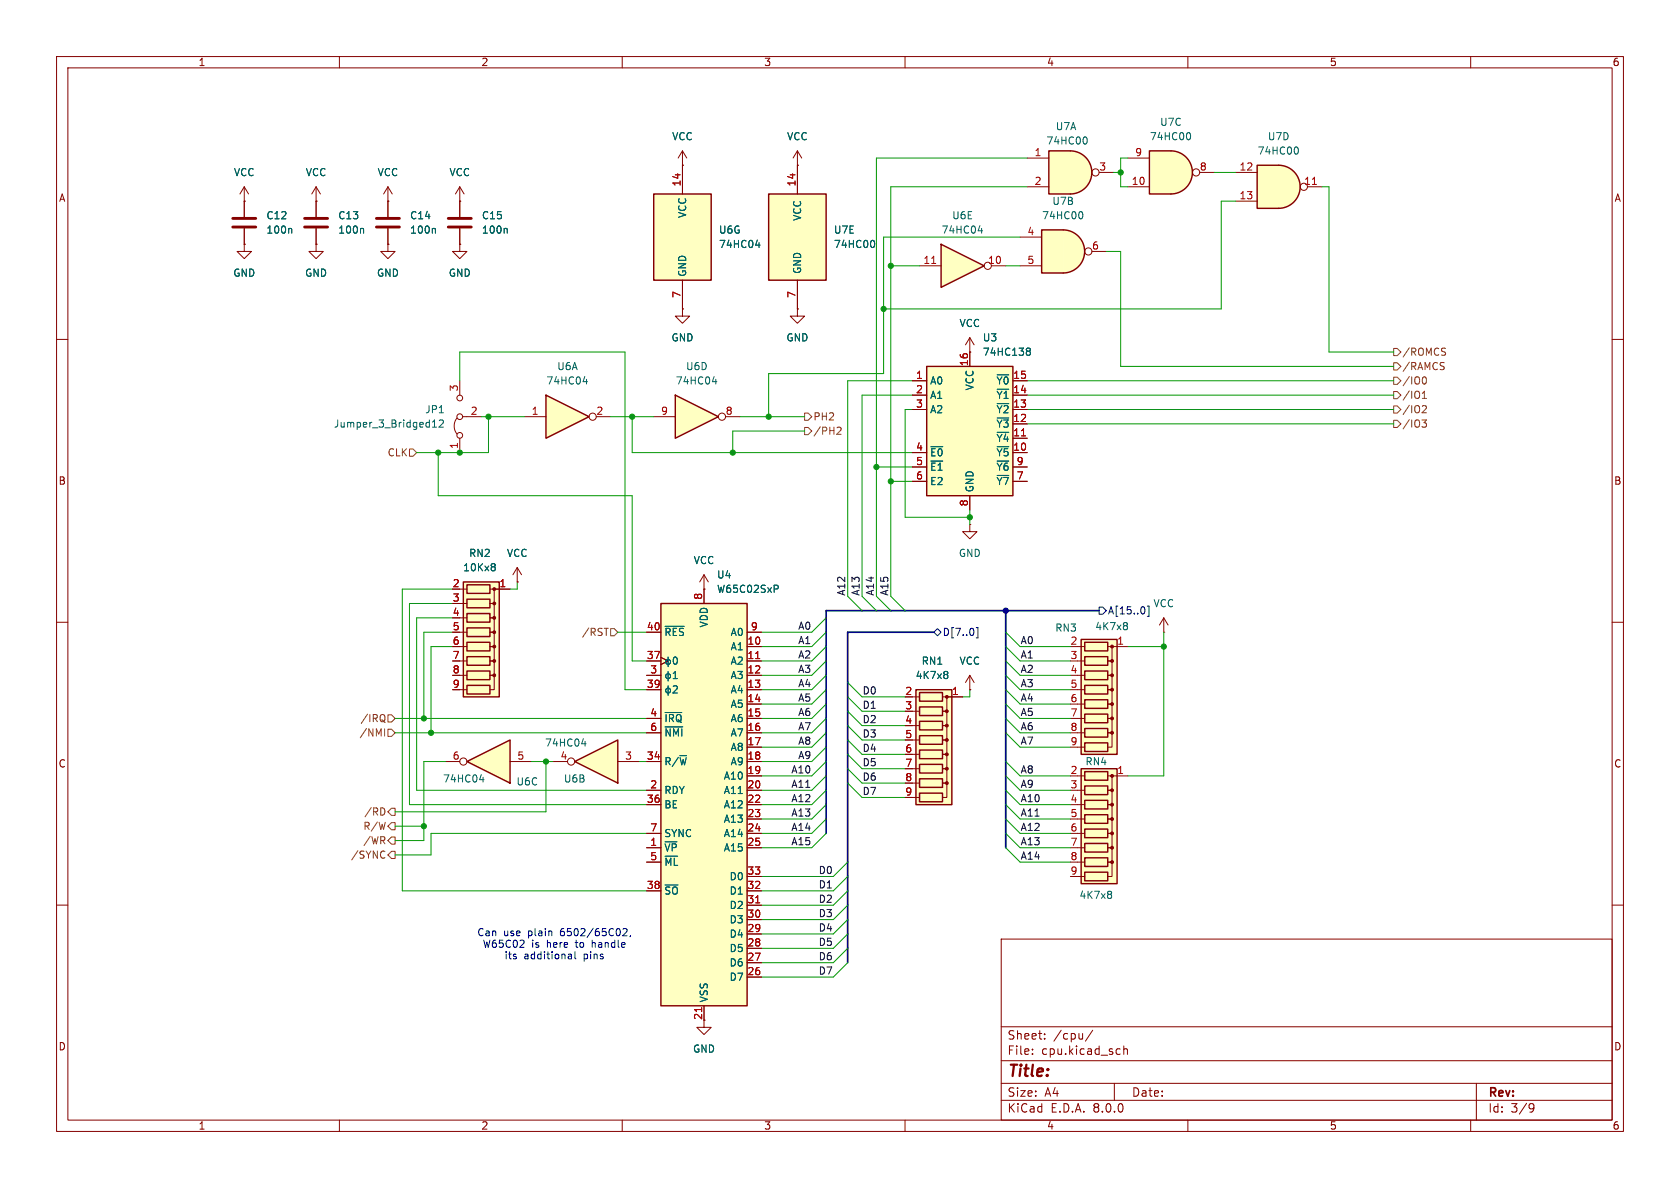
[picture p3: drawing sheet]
<svg xmlns="http://www.w3.org/2000/svg" width="297mm" height="210mm" viewBox="0 0 297 210" stroke-linecap="round" stroke-linejoin="round" font-family="sans-serif">
<g fill="none" stroke="#840000" stroke-width=".18">
<path d="M10 10h277v190h-277zM12 12h273v186h-273zM60 10v2M110 10v2M160 10v2M210 10v2M260 10v2M43.2 35.6h.1M43.2 33l-.8 1.3M43.2 33v2.6M43.2 33l.7 1.3M55.9 35.6v2.8"/>
<path d="M68.6 35.6h.1M68.6 33l-.8 1.3M68.6 33v5.4M68.6 33l.7 1.3M81.3 35.6h.1M81.3 33l-.8 1.3M81.3 33v5.4M81.3 33l.7 1.3M141 29.2h.1M141 26.7l-.8 1.2M141 26.7v2.5M141 26.7l.7 1.2"/>
<path d="M10 60h2M43.2 43.2v1.3h1.2l-1.2 1.2-1.3-1.2h1.3M43.2 43.2h.1M55.9 40.4v2.8M68.6 43.2v1.3h1.2l-1.2 1.2-1.3-1.2h1.3M68.6 43.2h.1M68.6 40.4v2.8M81.3 43.2v1.3h1.2l-1.2 1.2-1.3-1.2h1.3M81.3 43.2h.1M81.3 40.4v2.8M141 54.6v1.3h1.2l-1.2 1.3-1.3-1.3h1.3M141 54.6h.1"/>
<path d="M171.4 59.7l-.7 1.3M171.4 59.7v2.5M171.4 59.7l.8 1.3M285 60h2M171.4 62.2h.1M10 110h2M205.7 111.8h.1M205.7 109.2l-.7 1.3M205.7 109.2v2.6M205.7 109.2l.8 1.3M285 110h2M10 160h2"/>
<path d="M285 160h2M177 166h108v32h-108zM60 198v2M110 198v2M124.5 180.3v1.3h1.2l-1.2 1.3-1.3-1.3h1.3M160 198v2M177 194.5h108M177 191.5h108M177 187.5h108M177 181.5h108M182.5 186.3v.1M182.5 185.5v.1"/>
<path d="M184.7 183.6v.1M184.7 182.8v.1M193.2 182.1l-1.3 2M197 191.5v3M197.9 185.4l.1 .1M198 186.3l-.1 .1M198.7 184.9v1.5M198.7 185.5l.2-.1 .3 .1 .1 .9M210 198v2M260 198v2M261 191.5v6.5M270.6 195.1l.5 .1a.99 .99 0 0 1-.4 1.4h-.2"/>
<path d="M271.2 195.7l-.3 .3h-.3"/>
</g>
<path d="M53.8 38.6h4.1M66.5 38.6h4.1M79.2 38.6h4.1M53.8 40.1h4.1M66.5 40.1h4.1M79.2 40.1h4.1" fill="none" stroke="#840000" stroke-width=".51"/>
<path d="M64.1 40.4l.2 .2v.6M76.8 40.4l.2 .2v.6M89.5 40.4l.2 .2v.6" fill="none" stroke="#006464" stroke-width=".18"/>
<path d="M135.9 34.3h10.1v15.2h-10.1z" fill="#ffffc2"/>
<path d="M135.9 34.3h10.1v15.2h-10.1z" fill="none" stroke="#840000" stroke-width=".25"/>
<path d="M141 29.2v5.1M141 49.5v5.1" fill="none" stroke="#840000" stroke-width=".18"/>
<path d="M154.3 42.5a.79 .79 0 0 1 0 1.3" fill="none" stroke="#006464" stroke-width=".18"/>
<path d="M191.1 135.9h6.4v20.3h-6.4z" fill="#ffffc2"/>
<path d="M191.1 135.9h6.4v20.3h-6.4zM191.8 136.4h4v1.5h-4zM191.8 138.9h4v1.6h-4zM191.8 141.5h4v1.5h-4zM191.8 144h4v1.5h-4zM191.8 146.6h4v1.5h-4zM191.8 149.1h4v1.5h-4zM191.8 151.6h4v1.6h-4zM191.8 154.2h4v1.5h-4z" fill="none" stroke="#840000" stroke-width=".25"/>
<g fill="#840000" stroke="#840000" stroke-width=".18">
<circle cx="196.6" cy="137.2" r=".25"/>
<circle cx="196.6" cy="139.7" r=".25"/>
<circle cx="196.6" cy="142.2" r=".25"/>
<circle cx="196.6" cy="144.8" r=".25"/>
<circle cx="196.6" cy="147.3" r=".25"/>
<circle cx="196.6" cy="149.9" r=".25"/>
<circle cx="196.6" cy="152.4" r=".25"/>
</g>
<path d="M190.5 137.2h1.3M190.5 139.7h1.3M195.8 137.2h.8v2.5h-.8h.8v2.5h-.8h.8v2.6h-.8h.8v2.5h-.8h.8v2.6h-.8h.8v2.5h-.8h.8v2.5h-.8M196.8 137.2h2.6M190.5 142.2h1.3M190.5 144.8h1.3M190.5 147.3h1.3M190.5 149.9h1.3M190.5 152.4h1.3M190.5 154.9h1.3" fill="none" stroke="#840000" stroke-width=".18"/>
<path d="M196.3 157.6l.2 .2-.2 .3 .2 .2v.3l-.2 .2" fill="none" stroke="#006464" stroke-width=".18"/>
<path d="M166.4 43.2l7.6 3.8-7.6 3.8z" fill="#ffffc2"/>
<path d="M166.4 43.2l7.6 3.8-7.6 3.8z" fill="none" stroke="#840000" stroke-width=".25"/>
<g fill="none" stroke="#840000" stroke-width=".18">
<path d="M162.6 47h3.8M175.3 47h2.5"/>
<circle cx="174.6" cy="47" r=".63"/>
</g>
<path d="M164.7 46.6h.7" fill="none" stroke="#a90000" stroke-width=".18"/>
<path d="M172.9 40.8h.8M173.5 40.4v.8" fill="none" stroke="#006464" stroke-width=".18"/>
<path d="M116.8 106.7h15.3v71.1h-15.3z" fill="#ffffc2"/>
<path d="M116.8 106.7h15.3v71.1h-15.3z" fill="none" stroke="#840000" stroke-width=".25"/>
<g fill="none" stroke="#840000" stroke-width=".18">
<path d="M114.3 116.8h2.5M114.3 119.4h2.5M114.3 111.8h2.5M116.8 116.2l1.3 .6-1.3 .7M124.5 104.1v2.6M132.1 114.3h2.5M132.1 116.8h2.5M132.1 119.4h2.5M132.1 111.8h2.5M114.3 121.9h2.5M114.3 127h2.5M114.3 129.5h2.5"/>
<path d="M114.3 134.6h2.5M114.3 139.7h2.5M132.1 121.9h2.5M132.1 124.5h2.5M132.1 127h2.5M132.1 129.5h2.5M132.1 132.1h2.5M132.1 134.6h2.5M132.1 137.2h2.5M132.1 139.7h2.5M114.3 149.9h2.5M114.3 142.2h2.5"/>
<path d="M114.3 147.3h2.5M114.3 157.5h2.5M114.3 152.4h2.5M132.1 149.9h2.5M132.1 142.2h2.5M132.1 144.8h2.5M132.1 147.3h2.5M132.1 157.5h2.5M132.1 154.9h2.5M124.5 177.8v2.5M132.1 172.7h2.5M132.1 170.2h2.5"/>
<path d="M132.1 167.6h2.5M132.1 165.1h2.5M132.1 162.6h2.5M132.1 160h2.5"/>
</g>
<path d="M133.6 116.4h.7M133.6 159.6h.7M124 178.1v.7" fill="none" stroke="#a90000" stroke-width=".18"/>
<g fill="none" stroke="#006464" stroke-width=".18">
<path d="M117.6 110.7h3.3M118.1 116.1v1.7M118.1 118.7v1.7M119 120h.7M119 119.1l.4-.4v1.3M119.2 116.2l.1-.1a.68 .68 0 0 1 .5 .7 .68 .68 0 0 1-.5 .6 .84 .84 0 0 1-.1-1.2zM136.9 103.4h.4l.3 .3-.1 .4h-.6M117.6 126h2.9M117.6 128.5h3.1M118.1 121.2v1.7M119 121.4l.5-.2 .2 .4-.7 .9h.7"/>
<circle cx="118.1" cy="119.5" r=".44"/>
<circle cx="118.1" cy="117" r=".44"/>
<circle cx="118.1" cy="122.1" r=".44"/>
</g>
<path d="M81.9 102.9h6.4v20.3h-6.4z" fill="#ffffc2"/>
<path d="M81.9 102.9h6.4v20.3h-6.4zM82.5 103.4h4.1v1.5h-4.1zM82.5 105.9h4.1v1.5h-4.1zM82.5 108.5h4.1v1.5h-4.1zM82.5 111h4.1v1.5h-4.1zM82.5 113.5h4.1v1.6h-4.1zM82.5 116.1h4.1v1.5h-4.1zM82.5 118.6h4.1v1.5h-4.1zM82.5 121.2h4.1v1.5h-4.1z" fill="none" stroke="#840000" stroke-width=".25"/>
<g fill="#840000" stroke="#840000" stroke-width=".18">
<circle cx="87.4" cy="104.1" r=".25"/>
<circle cx="87.4" cy="106.7" r=".25"/>
<circle cx="87.4" cy="109.2" r=".25"/>
<circle cx="87.4" cy="111.8" r=".25"/>
<circle cx="87.4" cy="114.3" r=".25"/>
<circle cx="87.4" cy="116.8" r=".25"/>
<circle cx="87.4" cy="119.4" r=".25"/>
</g>
<g fill="none" stroke="#840000" stroke-width=".18">
<path d="M81.3 104.1h1.2M81.3 106.7h1.2M81.3 109.2h1.2M81.3 111.8h1.2M81.3 114.3h1.2M81.3 116.8h1.2M81.3 119.4h1.2M86.6 104.1h.8v2.6h-.8h.8v2.5h-.8h.8v2.6h-.8h.8v2.5h-.8h.8v2.5h-.8h.8v2.6h-.8h.8v2.5h-.8M87.6 104.1h2.6M91.4 102.9h.1M91.4 100.3l-.7 1.3M91.4 100.3v2.6"/>
<path d="M91.4 100.3l.8 1.3M81.3 121.9h1.2"/>
</g>
<path d="M87.3 99.6l.3 .3-.3 .3 .3 .2v.3l-.3 .2" fill="none" stroke="#006464" stroke-width=".18"/>
<path d="M226.1 29.2a3.8 3.8 0 0 1 3.7 3.8 3.8 3.8 0 0 1-3.7 3.8z" fill="#ffffc2" stroke="#ffffc2" stroke-width=".18"/>
<path d="M222.2 29.2h3.9v7.6h-3.9z" fill="#ffffc2"/>
<path d="M222.2 29.2h3.9a3.8 3.8 0 0 1 3.7 3.8 3.8 3.8 0 0 1-3.7 3.8h-3.9z" fill="none" stroke="#840000" stroke-width=".25"/>
<g fill="none" stroke="#840000" stroke-width=".18">
<path d="M218.4 30.5h3.8M218.4 35.6h3.8M231.1 33h2.6"/>
<circle cx="230.5" cy="33" r=".63"/>
</g>
<path d="M232 32.6h.7" fill="none" stroke="#a90000" stroke-width=".18"/>
<path d="M229.2 26a.79 .79 0 0 1 0 1.2" fill="none" stroke="#006464" stroke-width=".18"/>
<path d="M207 26.7a3.8 3.8 0 0 1 3.8 3.8 3.8 3.8 0 0 1-3.8 3.8z" fill="#ffffc2" stroke="#ffffc2" stroke-width=".18"/>
<path d="M203.2 26.7h3.8v7.6h-3.8z" fill="#ffffc2"/>
<path d="M203.2 26.7h3.8a3.8 3.8 0 0 1 3.8 3.8 3.8 3.8 0 0 1-3.8 3.8h-3.8z" fill="none" stroke="#840000" stroke-width=".25"/>
<g fill="none" stroke="#840000" stroke-width=".18">
<path d="M199.4 33h3.8M199.4 27.9h3.8M212.1 30.5h2.5"/>
<circle cx="211.5" cy="30.5" r=".63"/>
</g>
<path d="M210.2 23.4a.79 .79 0 0 1 0 1.3" fill="none" stroke="#006464" stroke-width=".18"/>
<path d="M188 40.6a3.8 3.8 0 0 1 3.7 3.9 3.8 3.8 0 0 1-3.7 3.8z" fill="#ffffc2" stroke="#ffffc2" stroke-width=".18"/>
<path d="M184.1 40.6h3.9v7.7h-3.9z" fill="#ffffc2"/>
<path d="M184.1 40.6h3.9a3.8 3.8 0 0 1 3.7 3.9 3.8 3.8 0 0 1-3.7 3.8h-3.9z" fill="none" stroke="#840000" stroke-width=".25"/>
<g fill="none" stroke="#840000" stroke-width=".18">
<path d="M180.3 41.9h3.8M180.3 47h3.8M193 44.5h2.6"/>
<circle cx="192.4" cy="44.4" r=".63"/>
</g>
<path d="M191.1 37.4a.79 .79 0 0 1 0 1.3" fill="none" stroke="#006464" stroke-width=".18"/>
<path d="M82.5 134.6l7.7-3.8v7.6z" fill="#ffffc2"/>
<path d="M82.5 134.6l7.7-3.8v7.6z" fill="none" stroke="#840000" stroke-width=".25"/>
<g fill="none" stroke="#840000" stroke-width=".18">
<path d="M78.7 134.6h2.6M90.2 134.6h3.8"/>
<circle cx="81.9" cy="134.6" r=".63"/>
</g>
<path d="M84.8 137.8h.8M85.4 137.4v.8" fill="none" stroke="#006464" stroke-width=".18"/>
<path d="M101.6 134.6l7.6-3.8v7.6z" fill="#ffffc2"/>
<path d="M101.6 134.6l7.6-3.8v7.6z" fill="none" stroke="#840000" stroke-width=".25"/>
<g fill="none" stroke="#840000" stroke-width=".18">
<path d="M97.8 134.6h2.5M109.2 134.6h3.8"/>
<circle cx="101" cy="134.6" r=".63"/>
</g>
<path d="M102.8 131.5h.8M103.4 131.1v.8" fill="none" stroke="#006464" stroke-width=".18"/>
<path d="M189.2 26.7a3.8 3.8 0 0 1 3.8 3.8 3.8 3.8 0 0 1-3.8 3.8z" fill="#ffffc2" stroke="#ffffc2" stroke-width=".18"/>
<path d="M185.4 26.7h3.8v7.6h-3.8z" fill="#ffffc2"/>
<path d="M185.4 26.7h3.8a3.8 3.8 0 0 1 3.8 3.8 3.8 3.8 0 0 1-3.8 3.8h-3.8z" fill="none" stroke="#840000" stroke-width=".25"/>
<g fill="none" stroke="#840000" stroke-width=".18">
<path d="M43.2 35.6v2.8M181.6 27.9h3.8M181.6 33h3.8M194.3 30.5h2.5M43.2 40.4v2.8"/>
<circle cx="193.7" cy="30.5" r=".63"/>
</g>
<path d="M191.9 24.2a.79 .79 0 0 1 0 1.3M51.4 40.4l.2 .2v.6" fill="none" stroke="#006464" stroke-width=".18"/>
<path d="M41.1 38.6h4.1M41.1 40.1h4.1" fill="none" stroke="#840000" stroke-width=".51"/>
<path d="M163.8 64.8h15.3v22.8h-15.3z" fill="#ffffc2"/>
<path d="M163.8 64.8h15.3v22.8h-15.3z" fill="none" stroke="#840000" stroke-width=".25"/>
<g fill="none" stroke="#840000" stroke-width=".18">
<path d="M161.3 67.3h2.5M161.3 72.4h2.5M161.3 69.9h2.5M171.4 62.2v2.6M179.1 67.3h2.5M179.1 77.5h2.5M179.1 74.9h2.5M179.1 72.4h2.5M179.1 69.9h2.5M161.3 80h2.5M161.3 82.6h2.5M161.3 85.1h2.5"/>
<path d="M171.4 87.6v2.6M179.1 80h2.5M179.1 82.6h2.5M179.1 85.1h2.5"/>
</g>
<path d="M180.6 77.1h.7" fill="none" stroke="#a90000" stroke-width=".18"/>
<path d="M164.6 79h2.1M176.3 66.3h2M181.6 62l.1 .1M181.6 61.6l.3-.1 .2 .2 .1 .1-.3 .3M181.7 62.1h.2M181.7 62.1h-.1M181.9 62.1l.3 .2-.1 .4-.2 .1-.3-.1" fill="none" stroke="#006464" stroke-width=".18"/>
<path d="M191.1 113h6.4v20.4h-6.4z" fill="#ffffc2"/>
<path d="M191.1 113h6.4v20.4h-6.4zM191.8 113.5h4v1.6h-4zM191.8 116.1h4v1.5h-4zM191.8 118.6h4v1.5h-4zM191.8 121.2h4v1.5h-4zM191.8 123.7h4v1.5h-4zM191.8 126.2h4v1.6h-4zM191.8 128.8h4v1.5h-4zM191.8 131.3h4v1.5h-4z" fill="none" stroke="#840000" stroke-width=".25"/>
<g fill="#840000" stroke="#840000" stroke-width=".18">
<circle cx="196.6" cy="114.3" r=".25"/>
<circle cx="196.6" cy="116.8" r=".25"/>
<circle cx="196.6" cy="119.4" r=".25"/>
<circle cx="196.6" cy="121.9" r=".25"/>
<circle cx="196.6" cy="124.5" r=".25"/>
<circle cx="196.6" cy="127" r=".25"/>
<circle cx="196.6" cy="129.5" r=".25"/>
</g>
<g fill="none" stroke="#840000" stroke-width=".18">
<path d="M80.8 73.9a2.26 2.26 0 0 0 0 2.8M81.3 67.3v2.6M81.3 77.5v2.5M81.8 73.7h3.3M190.5 114.3h1.3M190.5 116.8h1.3M190.5 119.4h1.3M195.8 114.3h.8v2.5h-.8h.8v2.6h-.8h.8v2.5h-.8h.8v2.6h-.8h.8v2.5h-.8h.8v2.5h-.8h.8v2.6h-.8M196.8 114.3h2.6M190.5 121.9h1.3M190.5 124.5h1.3M190.5 127h1.3"/>
<path d="M190.5 129.5h1.3M190.5 132.1h1.3"/>
<circle cx="81.3" cy="73.7" r=".51"/>
<circle cx="81.3" cy="77" r=".51"/>
<circle cx="81.3" cy="70.4" r=".51"/>
</g>
<path d="M76.5 75.5h.7M76.5 74.6l.3-.4v1.3M77.7 74.4l.4-.2 .3 .4-.8 .9h.8M199.1 110.1l.2 .2-.2 .3 .2 .2v.3l-.2 .2" fill="none" stroke="#006464" stroke-width=".18"/>
<path d="M115.6 34.3h10.1v15.2h-10.1z" fill="#ffffc2"/>
<path d="M115.6 34.3h10.1v15.2h-10.1z" fill="none" stroke="#840000" stroke-width=".25"/>
<path d="M120.6 29.2v5.1M120.6 54.6v1.3h1.3l-1.3 1.3-1.2-1.3h1.2M120.6 54.6h.1M120.6 49.5v5.1M171.4 119.4l-.7 1.3M171.4 119.4v2.5M171.4 119.4l.8 1.3M171.4 121.9h.1" fill="none" stroke="#840000" stroke-width=".18"/>
<path d="M133.6 43.3h.8M134.2 42.9v.9" fill="none" stroke="#006464" stroke-width=".18"/>
<path d="M161.9 121.9h6.4v20.3h-6.4z" fill="#ffffc2"/>
<path d="M161.9 121.9h6.4v20.3h-6.4zM162.6 122.4h4v1.6h-4zM162.6 125h4v1.5h-4zM162.6 127.5h4v1.5h-4zM162.6 130h4v1.6h-4zM162.6 132.6h4v1.5h-4zM162.6 135.1h4v1.6h-4zM162.6 137.7h4v1.5h-4zM162.6 140.2h4v1.5h-4z" fill="none" stroke="#840000" stroke-width=".25"/>
<g fill="#840000" stroke="#840000" stroke-width=".18">
<circle cx="167.4" cy="123.2" r=".25"/>
<circle cx="167.4" cy="125.7" r=".25"/>
<circle cx="167.4" cy="128.3" r=".25"/>
<circle cx="167.4" cy="130.8" r=".25"/>
<circle cx="167.4" cy="133.3" r=".25"/>
<circle cx="167.4" cy="135.9" r=".25"/>
<circle cx="167.4" cy="138.4" r=".25"/>
</g>
<g fill="none" stroke="#840000" stroke-width=".18">
<path d="M120.6 29.2h.1M120.6 26.7l-.7 1.2M120.6 26.7v2.5M120.6 26.7l.8 1.2M161.3 123.2h1.3M161.3 125.7h1.3M161.3 128.3h1.3M161.3 130.8h1.3M161.3 133.4h1.3M161.3 135.9h1.3M161.3 138.4h1.3M166.6 123.2h.8v2.5h-.8h.8v2.6h-.8h.8v2.5h-.8h.8v2.6h-.8h.8v2.5h-.8h.8v2.5h-.8h.8v2.6h-.8"/>
<path d="M167.6 123.2h2.6M161.3 141h1.3"/>
</g>
<path d="M167.3 118.7l.3 .2-.3 .3 .3 .3v.2l-.3 .3" fill="none" stroke="#006464" stroke-width=".18"/>
<path d="M119.4 69.9l7.6 3.8-7.6 3.8z" fill="#ffffc2"/>
<path d="M119.4 69.9l7.6 3.8-7.6 3.8z" fill="none" stroke="#840000" stroke-width=".25"/>
<g fill="none" stroke="#840000" stroke-width=".18">
<path d="M55.9 43.2v1.3h1.2l-1.2 1.2-1.3-1.2h1.3M55.9 43.2h.1M115.6 73.7h3.8M128.3 73.7h2.5M171.4 92.7v1.3h1.3l-1.3 1.3-1.2-1.3h1.2M171.4 92.7h.1M124.5 104.1h.1M124.5 101.6l-.8 1.3M124.5 101.6v2.5M124.5 101.6l.7 1.3"/>
<circle cx="127.6" cy="73.7" r=".63"/>
</g>
<path d="M125.9 67.5h.8M126.5 67v.9" fill="none" stroke="#006464" stroke-width=".18"/>
<path d="M96.5 69.9l7.6 3.8-7.6 3.8z" fill="#ffffc2"/>
<path d="M96.5 69.9l7.6 3.8-7.6 3.8z" fill="none" stroke="#840000" stroke-width=".25"/>
<g fill="none" stroke="#840000" stroke-width=".18">
<path d="M43.2 35.6h.1M43.2 35.6v2.8M55.9 35.6h.1M55.9 33l-.8 1.3M55.9 33v5.4M55.9 33l.7 1.3M68.6 35.6h.1M68.6 35.6v2.8M81.3 35.6h.1M81.3 35.6v2.8M120.6 29.2h.1M120.6 29.2v5.1"/>
<path d="M141 29.2h.1M141 29.2v5.1M43.2 43.2h.1M43.2 40.4v2.8M55.9 43.2h.1M55.9 40.4v2.8M68.6 43.2h.1M68.6 40.4v2.8M81.3 43.2h.1M81.3 40.4v2.8M120.6 54.6h.1M120.6 49.5v5.1"/>
<path d="M141 54.6h.1M141 49.5v5.1M92.7 73.7h3.8M105.4 73.7h2.5M161.3 67.3h2.5M161.3 72.4h2.5M161.3 69.9h2.5M171.4 62.2h.1M171.4 62.2v2.6M179.1 67.3h2.5M179.1 77.5h2.5M179.1 74.9h2.5"/>
<path d="M179.1 72.4h2.5M179.1 69.9h2.5M161.3 80h2.5M161.3 82.6h2.5M161.3 85.1h2.5M171.4 87.6v2.6M179.1 80h2.5M179.1 82.6h2.5M179.1 85.1h2.5M87.6 104.1h2.6M91.4 102.9h.1M114.3 116.8h2.5"/>
<path d="M114.3 119.4h2.5M114.3 111.8h2.5M116.8 116.2l1.3 .6-1.3 .7M124.5 104.1h.1M124.5 104.1v2.6M132.1 114.3h2.5M132.1 116.8h2.5M132.1 119.4h2.5M132.1 111.8h2.5M114.3 121.9h2.5M114.3 127h2.5M114.3 129.5h2.5"/>
<path d="M114.3 134.6h2.5M114.3 139.7h2.5M132.1 121.9h2.5M132.1 124.5h2.5M132.1 127h2.5M132.1 129.5h2.5M132.1 132.1h2.5M132.1 134.6h2.5M132.1 137.2h2.5M132.1 139.7h2.5M167.6 123.2h2.6M171.4 121.9h.1"/>
<path d="M114.3 149.9h2.5M114.3 142.2h2.5M114.3 147.3h2.5M114.3 157.5h2.5M114.3 152.4h2.5M132.1 149.9h2.5M132.1 142.2h2.5M132.1 144.8h2.5M132.1 147.3h2.5M132.1 157.5h2.5M132.1 154.9h2.5M124.5 177.8v2.5"/>
<path d="M132.1 172.7h2.5M132.1 170.2h2.5M132.1 167.6h2.5M132.1 165.1h2.5M132.1 162.6h2.5M132.1 160h2.5"/>
<circle cx="104.8" cy="73.7" r=".63"/>
</g>
<g fill="none" stroke="#006464" stroke-width=".18">
<path d="M51.4 40.4l.2 .2v.6M64.1 40.4l.2 .2v.6M76.8 40.4l.2 .2v.6M89.5 40.4l.2 .2v.6M133.6 43.3h.8M134.2 42.9v.9M154.3 42.5a.79 .79 0 0 1 0 1.3M103.1 67.5h.8M103.7 67v.9M164.6 79h2.1M176.3 66.3h2M181.6 62l.1 .1"/>
<path d="M181.6 61.6l.3-.1 .2 .2 .1 .1-.3 .3M181.7 62.1h.2M181.7 62.1h-.1M181.9 62.1l.3 .2-.1 .4-.2 .1-.3-.1M87.3 99.6l.3 .3-.3 .3 .3 .2v.3l-.3 .2M117.6 110.7h3.3M118.1 116.1v1.7M118.1 118.7v1.7M119 120h.7M119 119.1l.4-.4v1.3M119.2 116.2l.1-.1a.68 .68 0 0 1 .5 .7 .68 .68 0 0 1-.5 .6 .84 .84 0 0 1-.1-1.2zM136.9 103.4h.4l.3 .3-.1 .4h-.6"/>
<path d="M167.3 118.7l.3 .2-.3 .3 .3 .3v.2l-.3 .3M117.6 126h2.9M117.6 128.5h3.1M118.1 121.2v1.7M119 121.4l.5-.2 .2 .4-.7 .9h.7"/>
<circle cx="118.1" cy="119.5" r=".44"/>
<circle cx="118.1" cy="117" r=".44"/>
<circle cx="118.1" cy="122.1" r=".44"/>
</g>
<path d="M165.7 111.1l.7 .7-.7 .6-.6-.6zM172.6 110.9h.3v1.9h-.3M194.3 107.3h.6l.7 .7-.7 .6h-.6zM202.3 107.5v.8M202.8 107.1h.3v1.9h-.3" fill="none" stroke="#000084" stroke-width=".18"/>
<g fill="none" stroke="#725600" stroke-width=".18">
<path d="M72.4 79.4h.6l.7 .6-.7 .6h-.6zM142.2 73h.7l.6 .7-.6 .6h-.7zM142.2 75.6h.7l.6 .6-.6 .6h-.7zM148.2 75.5l.4 .1 .1 .3-.8 .9h.8M246.4 69.2h.6l.6 .7-.6 .6h-.6zM246.4 61.6h.6l.6 .6-.6 .7h-.6zM246.4 64.1h.6l.6 .7-.6 .6h-.6zM246.4 74.3h.6l.6 .6-.6 .7h-.6zM246.4 66.7h.6l.6 .6-.6 .6h-.6zM246.4 71.8h.6l.6 .6-.6 .6h-.6zM251.4 74.2h.8l-.4 .5 .3 .1 .1 .5-.3 .2h-.3M251.4 70.4h.8"/>
<path d="M251.4 69.5l.4-.3v1.2M251.6 66.7l.2-.1a.68 .68 0 0 1 .4 .7 .68 .68 0 0 1-.4 .6l-.2-.1M251.6 71.7l.5 .1 .1 .3-.8 .9h.8M255.1 64.1h.2M255.2 64.8l.1 .2-.1 .3M255.4 61.5l.2 .1M255.4 62.3l.2 .1-.2 .3M106.8 111.1h.7M107.9 111.1h.7l.6 .7-.6 .6h-.7zM67.7 127.3l.4 .4M67.7 126.3l.2 .1a.81 .81 0 0 1-.2 1.2M68 128.8v1.3"/>
<path d="M68.6 128.9h.6l.6 .6-.6 .7h-.6zM68.6 126.4h.6l.6 .6-.6 .6h-.6zM67.8 142.9l.2 .5-.2 .6M67.8 150.4l.2 .2M68 151.6l-.2 .1M68.6 143.5l.6-.6h.6v1.2h-.6zM68.6 148.6l.6-.6h.6v1.2h-.6zM69.2 150.5h.6v1.3h-.6l-.6-.7zM69.2 145.4h.6v1.3h-.6l-.6-.6z"/>
</g>
<path d="M91.9 167.5h.8M92.6 166.3v.4M100.6 168.7h.3l.1 .1v.7M101 169.4l-.4 .1M101 169h-.4M101.6 168.2v1.1l.2 .2M110.1 164.3l.5-.2 .3 .4-.8 .9h.8M111.5 165.4l-.2 .2" fill="none" stroke="#0000c2" stroke-width=".18"/>
<path d="M165.1 111.8h-15.2v58.4M177.8 108v41.9M194.3 108h-48.3v39.3" fill="none" stroke="#000084" stroke-width=".3"/>
<g fill="none" stroke="#009600" stroke-width=".18">
<path d="M181.6 33h-24.1v72.4l2.5 2.6M181.6 27.9h-26.7v77.5l2.6 2.6M196.8 30.5h1.3M199.4 27.9h-1.3v5.1h1.3M214.6 30.5h3.8M218.4 35.6h-2.5v19h-59.7M233.7 33h1.2v29.2h11.5M157.5 47h5.1M177.8 47h2.5M180.3 41.9h-24.1v24.1h-20.3v7.7M195.6 44.5h2.5v20.3h48.3M81.3 67.3v-5.1h29.2v59.7h3.8"/>
<path d="M85.1 73.7h7.6M86.4 73.7v6.3h-12.7M107.9 73.7h7.7M111.8 73.7v6.3h49.5M130.8 73.7h11.4M142.2 76.2h-12.7v3.8M161.3 72.4h-1.3v19h11.4M161.3 67.3h-11.4v38.1l2.5 2.6M161.3 69.9h-8.9v35.5l2.5 2.6M181.6 72.4h64.8M181.6 74.9h64.8M181.6 67.3h64.8"/>
<path d="M181.6 69.9h64.8M77.5 80v7.6h34.3v29.2h2.5M154.9 82.6h6.4M157.5 85.1h3.8M171.4 90.2v2.5M80 114.3h-3.8v15.2M80 109.2h-6.3v30.5h40.6M80 106.7h-7.6v35.5h41.9M80 104.1h-8.9v53.4h43.2M80 111.8h-5.1v15.2M91.4 102.9v1.2h-1.2M109.2 111.8h5.1"/>
<path d="M146 114.3l-2.5 2.5h-8.9M146 111.8l-2.5 2.5h-8.9M146 119.4l-2.5 2.5h-8.9M146 116.8l-2.5 2.6h-8.9M146 109.2l-2.5 2.6h-8.9M177.8 114.3l2.5 2.5h8.9M177.8 111.8l2.5 2.5h8.9M177.8 119.4l2.5 2.5h8.9M177.8 116.8l2.5 2.6h8.9M199.4 114.3h6.3M205.7 111.8v25.4h-6.3M69.8 129.5h44.5"/>
<path d="M69.8 127h44.5M78.7 134.6h-3.8v14h-5.1M94 134.6h3.8M96.5 134.6v8.9h-26.7M113 134.6h1.3M146 127l-2.5 2.5h-8.9M146 124.5l-2.5 2.5h-8.9M146 121.9l-2.5 2.6h-8.9M146 137.2l-2.5 2.5h-8.9M146 139.7l-2.5 2.5h-8.9M146 134.6l-2.5 2.6h-8.9M146 129.5l-2.5 2.6h-8.9"/>
<path d="M146 132.1l-2.5 2.5h-8.9M149.9 120.7l2.5 2.5h7.6M149.9 133.4l2.5 2.5h7.6M149.9 138.4l2.5 2.6h7.6M149.9 130.8l2.5 2.6h7.6M149.9 135.9l2.5 2.5h7.6M149.9 125.7l2.5 2.6h7.6M149.9 123.2l2.5 2.5h7.6M149.9 128.3l2.5 2.5h7.6M171.4 121.9v1.3h-1.2M177.8 127l2.5 2.5h8.9M177.8 124.5l2.5 2.5h8.9"/>
<path d="M177.8 121.9l2.5 2.6h8.9M177.8 137.2l2.5 2.5h8.9M177.8 139.7l2.5 2.5h8.9M177.8 134.6l2.5 2.6h8.9M177.8 129.5l2.5 2.6h8.9M69.8 146.1h5.1M114.3 147.3h-38.1v3.8h-6.4M146 147.3l-2.5 2.6h-8.9M146 142.2l-2.5 2.6h-8.9M146 144.8l-2.5 2.5h-8.9M149.9 152.4l-2.6 2.5h-12.7M149.9 157.5l-2.6 2.5h-12.7"/>
<path d="M149.9 154.9l-2.6 2.6h-12.7M177.8 147.3l2.5 2.6h8.9M177.8 149.9l2.5 2.5h8.9M177.8 142.2l2.5 2.6h8.9M177.8 144.8l2.5 2.5h8.9M149.9 170.2l-2.6 2.5h-12.7M149.9 165.1l-2.6 2.5h-12.7M149.9 167.6l-2.6 2.6h-12.7M149.9 162.6l-2.6 2.5h-12.7M149.9 160l-2.6 2.6h-12.7"/>
</g>
<path d="M180.6 77.1h.7M133.6 116.4h.7M133.6 159.6h.7M124 178.1v.7" fill="none" stroke="#a90000" stroke-width=".18"/>
<g fill="#009600" stroke="#009600" stroke-width=".18">
<circle cx="111.8" cy="73.7" r=".46"/>
<circle cx="86.4" cy="73.7" r=".46"/>
<circle cx="81.3" cy="80" r=".46"/>
<circle cx="77.5" cy="80" r=".46"/>
<circle cx="74.9" cy="127" r=".46"/>
<circle cx="76.2" cy="129.5" r=".46"/>
<circle cx="96.5" cy="134.6" r=".46"/>
<circle cx="74.9" cy="146.1" r=".46"/>
<circle cx="129.5" cy="80" r=".46"/>
<circle cx="135.9" cy="73.7" r=".46"/>
<circle cx="156.2" cy="54.6" r=".46"/>
<circle cx="171.4" cy="91.4" r=".46"/>
<circle cx="154.9" cy="82.6" r=".46"/>
<circle cx="157.5" cy="85.1" r=".46"/>
<circle cx="205.7" cy="114.3" r=".46"/>
<circle cx="157.5" cy="47" r=".46"/>
<circle cx="198.1" cy="30.5" r=".46"/>
</g>
<circle cx="177.8" cy="108" r=".46" fill="#000084" stroke="#000084" stroke-width=".18"/>
<text font-size="2.8" fill="#840000" x="178" y="190.9">Title:</text>
<g font-size="2.1" fill="#840000">
<text x="178" y="184">Sheet:</text>
<text x="186.2" y="184">/cpu/</text>
<text x="178" y="186.7">File:</text>
<text x="184.1" y="186.7">cpu.kicad_sch</text>
<text x="178" y="196.9">KiCad</text>
<text x="178" y="194.1">Size:</text>
<text x="184.7" y="194.1">A4</text>
<text x="185.7" y="196.9">E.D.A.</text>
<text x="193.3" y="196.9">8.0.0</text>
<text x="200" y="194.1">Date:</text>
<text x="263" y="194.3">Rev:</text>
<text x="263" y="196.9">Id:</text>
<text x="267.1" y="196.9">3/9</text>
</g>
<g font-size="1.8" fill="#840000">
<text x="35" y="11.9">1</text>
<text x="85" y="11.9">2</text>
<text x="135" y="11.9">3</text>
<text x="185" y="11.9">4</text>
<text x="235" y="11.9">5</text>
<text x="285" y="11.9">6</text>
<text x="10.3" y="35.9">A</text>
<text x="285.3" y="35.9">A</text>
<text x="10.3" y="85.9">B</text>
<text x="285.3" y="85.9">B</text>
<text x="10.3" y="135.9">C</text>
<text x="285.3" y="135.9">C</text>
<text x="10.3" y="185.9">D</text>
<text x="124.2" y="180.4" transform="rotate(-90 124.2 180.4)">21</text>
<text x="285.3" y="185.9">D</text>
<text x="35" y="199.9">1</text>
<text x="85" y="199.9">2</text>
<text x="135" y="199.9">3</text>
<text x="185" y="199.9">4</text>
<text x="235" y="199.9">5</text>
<text x="285" y="199.9">6</text>
</g>
<g font-size="1.8" fill="#006464">
<text x="186.6" y="23.2">U7A</text>
<text x="205" y="22.5">U7C</text>
<text x="118.7" y="25">VCC</text>
<text x="139.1" y="25">VCC</text>
<text x="184.9" y="25.8">74HC00</text>
<text x="203.2" y="25">74HC00</text>
<text x="222.2" y="27.5">74HC00</text>
<text x="224" y="25">U7D</text>
<text x="41.3" y="31.3">VCC</text>
<text x="54" y="31.3">VCC</text>
<text x="66.7" y="31.3">VCC</text>
<text x="79.4" y="31.3">VCC</text>
<text x="47" y="41.5">100n</text>
<text x="47" y="39">C12</text>
<text x="59.7" y="41.5">100n</text>
<text x="59.7" y="39">C13</text>
<text x="72.4" y="41.5">100n</text>
<text x="72.4" y="39">C14</text>
<text x="85.1" y="41.5">100n</text>
<text x="85.1" y="39">C15</text>
<text x="121.5" y="38.6" transform="rotate(-90 121.5 38.6)">VCC</text>
<text x="127" y="41.5">U6G</text>
<text x="141.8" y="39.1" transform="rotate(-90 141.8 39.1)">VCC</text>
<text x="147.3" y="41.5">U7E</text>
<text x="166.4" y="41.5">74HC04</text>
<text x="168.2" y="39">U6E</text>
<text x="184.1" y="39">74HC00</text>
<text x="185.9" y="36.4">U7B</text>
<text x="127" y="44">74HC04</text>
<text x="147.3" y="44">74HC00</text>
<text x="41.1" y="49.1">GND</text>
<text x="53.8" y="49.1">GND</text>
<text x="66.5" y="49.1">GND</text>
<text x="79.2" y="49.1">GND</text>
<text x="121.5" y="49" transform="rotate(-90 121.5 49)">GND</text>
<text x="141.8" y="48.5" transform="rotate(-90 141.8 48.5)">GND</text>
<text x="169.5" y="58">VCC</text>
<text x="98.4" y="65.6">U6A</text>
<text x="118.6" y="60.6">GND</text>
<text x="121.2" y="65.6">U6D</text>
<text x="138.9" y="60.6">GND</text>
<text x="173.7" y="60.6">U3</text>
<text x="173.7" y="63.1">74HC138</text>
<text x="96.5" y="68.2">74HC04</text>
<text x="119.4" y="68.2">74HC04</text>
<text x="164.3" y="68.2">A0</text>
<text x="164.3" y="70.7">A1</text>
<text x="172.3" y="69.1" transform="rotate(-90 172.3 69.1)">VCC</text>
<text x="176.1" y="70.7">~{Y1}</text>
<text x="176.1" y="68.2">~{Y0}</text>
<text x="58.9" y="75.8">Jumper_3_Bridged12</text>
<text x="75.1" y="73.3">JP1</text>
<text x="164.3" y="73.3">A2</text>
<text x="176.1" y="75.8">~{Y3}</text>
<text x="176.1" y="73.3">~{Y2}</text>
<text x="164.3" y="80.9">~{E0}</text>
<text x="164.3" y="83.4">~{E1}</text>
<text x="176.1" y="80.9">~{Y5}</text>
<text x="176.1" y="78.3">~{Y4}</text>
<text x="176.1" y="83.4">~{Y6}</text>
<text x="164.3" y="86">E2</text>
<text x="172.3" y="87.1" transform="rotate(-90 172.3 87.1)">GND</text>
<text x="176.1" y="86">~{Y7}</text>
<text x="81.8" y="101.2">10Kx8</text>
<text x="82.8" y="98.7">RN2</text>
<text x="89.5" y="98.7">VCC</text>
<text x="122.5" y="99.9">VCC</text>
<text x="169.4" y="98.7">GND</text>
<text x="126.7" y="102.5">U4</text>
<text x="126.7" y="105">W65C02SxP</text>
<text x="203.8" y="107.5">VCC</text>
<text x="117.3" y="112.6">~{RES}</text>
<text x="125.3" y="111" transform="rotate(-90 125.3 111)">VDD</text>
<text x="129.1" y="112.6">A0</text>
<text x="186.5" y="111.9">RN3</text>
<text x="193.5" y="111.6">4K7x8</text>
<text x="129.1" y="115.2">A1</text>
<text x="129.1" y="117.7">A2</text>
<text x="162.8" y="117.7">RN1</text>
<text x="169.5" y="117.7">VCC</text>
<text x="129.1" y="120.2">A3</text>
<text x="129.1" y="122.8">A4</text>
<text x="129.1" y="125.3">A5</text>
<text x="161.8" y="120.2">4K7x8</text>
<text x="117.3" y="127.9">~{IRQ}</text>
<text x="117.3" y="130.4">~{NMI}</text>
<text x="129.1" y="127.9">A6</text>
<text x="129.1" y="130.4">A7</text>
<text x="96.3" y="132.2">74HC04</text>
<text x="117.3" y="135.5">R/~{W}</text>
<text x="129.1" y="132.9">A8</text>
<text x="129.1" y="135.5">A9</text>
<text x="191.8" y="135.5">RN4</text>
<text x="78.2" y="138.5">74HC04</text>
<text x="91.2" y="139">U6C</text>
<text x="99.6" y="138.5">U6B</text>
<text x="117.3" y="140.6">RDY</text>
<text x="117.3" y="143.1">BE</text>
<text x="127.9" y="138">A10</text>
<text x="127.9" y="140.6">A11</text>
<text x="127.9" y="143.1">A12</text>
<text x="117.3" y="148.2">SYNC</text>
<text x="127.9" y="145.6">A13</text>
<text x="127.9" y="148.2">A14</text>
<text x="117.3" y="150.7">~{VP}</text>
<text x="117.3" y="153.3">~{ML}</text>
<text x="127.9" y="150.7">A15</text>
<text x="128.9" y="155.8">D0</text>
<text x="117.3" y="158.3">~{SO}</text>
<text x="128.9" y="160.9">D2</text>
<text x="128.9" y="158.3">D1</text>
<text x="190.7" y="159.1">4K7x8</text>
<text x="128.9" y="166">D4</text>
<text x="128.9" y="163.4">D3</text>
<text x="128.9" y="173.6">D7</text>
<text x="128.9" y="171">D6</text>
<text x="128.9" y="168.5">D5</text>
<text x="125.3" y="177.3" transform="rotate(-90 125.3 177.3)">VSS</text>
<text x="122.4" y="186.3">GND</text>
</g>
<g font-size="1.8" fill="#a90000">
<text x="182.8" y="27.7">1</text>
<text x="200.6" y="27.7">9</text>
<text x="120.4" y="33.1" transform="rotate(-90 120.4 33.1)">14</text>
<text x="140.7" y="33.1" transform="rotate(-90 140.7 33.1)">14</text>
<text x="182.8" y="32.8">2</text>
<text x="194.2" y="30.2">3</text>
<text x="200" y="32.8">10</text>
<text x="212" y="30.2">8</text>
<text x="219" y="30.2">12</text>
<text x="219" y="35.3">13</text>
<text x="230.5" y="32.8">11</text>
<text x="181.5" y="41.7">4</text>
<text x="163.2" y="46.7">11</text>
<text x="174.6" y="46.7">10</text>
<text x="181.5" y="46.7">5</text>
<text x="193" y="44.2">6</text>
<text x="120.4" y="52.8" transform="rotate(-90 120.4 52.8)">7</text>
<text x="140.7" y="52.8" transform="rotate(-90 140.7 52.8)">7</text>
<text x="171.2" y="64.8" transform="rotate(-90 171.2 64.8)">16</text>
<text x="81" y="69.3" transform="rotate(-90 81 69.3)">3</text>
<text x="161.9" y="67.1">1</text>
<text x="161.9" y="69.6">2</text>
<text x="179" y="69.6">14</text>
<text x="179" y="67.1">15</text>
<text x="83.1" y="73.4">2</text>
<text x="93.9" y="73.4">1</text>
<text x="105.3" y="73.4">2</text>
<text x="116.8" y="73.4">9</text>
<text x="128.2" y="73.4">8</text>
<text x="161.9" y="72.1">3</text>
<text x="179" y="77.2">11</text>
<text x="179" y="74.7">12</text>
<text x="179" y="72.1">13</text>
<text x="81" y="79.4" transform="rotate(-90 81 79.4)">1</text>
<text x="161.9" y="79.8">4</text>
<text x="161.9" y="82.3">5</text>
<text x="179" y="79.8">10</text>
<text x="179.6" y="82.3">9</text>
<text x="161.9" y="84.8">6</text>
<text x="171.2" y="89.6" transform="rotate(-90 171.2 89.6)">8</text>
<text x="179.6" y="84.8">7</text>
<text x="79.9" y="103.9">2</text>
<text x="79.9" y="106.4">3</text>
<text x="88.2" y="103.9">1</text>
<text x="124.2" y="106.1" transform="rotate(-90 124.2 106.1)">8</text>
<text x="79.9" y="109">4</text>
<text x="79.9" y="111.5">5</text>
<text x="114.3" y="111.5">40</text>
<text x="132.6" y="111.5">9</text>
<text x="79.9" y="114">6</text>
<text x="79.9" y="116.6">7</text>
<text x="79.9" y="119.1">8</text>
<text x="114.3" y="116.6">37</text>
<text x="114.9" y="119.1">3</text>
<text x="132" y="114">10</text>
<text x="132" y="116.6">11</text>
<text x="132" y="119.1">12</text>
<text x="189.2" y="114">2</text>
<text x="189.2" y="116.6">3</text>
<text x="189.2" y="119.1">4</text>
<text x="197.4" y="114">1</text>
<text x="79.9" y="121.7">9</text>
<text x="114.3" y="121.7">39</text>
<text x="132" y="121.7">13</text>
<text x="132" y="124.2">14</text>
<text x="159.9" y="122.9">2</text>
<text x="159.9" y="125.5">3</text>
<text x="168.2" y="122.9">1</text>
<text x="189.2" y="121.7">5</text>
<text x="189.2" y="124.2">6</text>
<text x="114.9" y="126.7">4</text>
<text x="114.9" y="129.3">6</text>
<text x="132" y="126.7">15</text>
<text x="132" y="129.3">16</text>
<text x="132" y="131.8">17</text>
<text x="159.9" y="128">4</text>
<text x="159.9" y="130.6">5</text>
<text x="189.2" y="126.7">7</text>
<text x="189.2" y="129.3">8</text>
<text x="189.2" y="131.8">9</text>
<text x="79.9" y="134.4">6</text>
<text x="91.4" y="134.4">5</text>
<text x="99" y="134.4">4</text>
<text x="110.4" y="134.4">3</text>
<text x="114.3" y="134.4">34</text>
<text x="132" y="134.4">18</text>
<text x="132" y="136.9">19</text>
<text x="159.9" y="133.1">6</text>
<text x="159.9" y="135.6">7</text>
<text x="189.2" y="136.9">2</text>
<text x="197.4" y="136.9">1</text>
<text x="114.3" y="142">36</text>
<text x="114.9" y="139.4">2</text>
<text x="132" y="139.4">20</text>
<text x="132" y="142">22</text>
<text x="159.9" y="138.2">8</text>
<text x="159.9" y="140.7">9</text>
<text x="189.2" y="139.4">3</text>
<text x="189.2" y="142">4</text>
<text x="114.9" y="149.6">1</text>
<text x="114.9" y="147.1">7</text>
<text x="132" y="144.5">23</text>
<text x="132" y="147.1">24</text>
<text x="132" y="149.6">25</text>
<text x="189.2" y="144.5">5</text>
<text x="189.2" y="147.1">6</text>
<text x="189.2" y="149.6">7</text>
<text x="114.9" y="152.1">5</text>
<text x="132" y="154.7">33</text>
<text x="189.2" y="152.1">8</text>
<text x="189.2" y="154.7">9</text>
<text x="114.3" y="157.2">38</text>
<text x="132" y="159.8">31</text>
<text x="132" y="157.2">32</text>
<text x="132" y="167.4">28</text>
<text x="132" y="164.8">29</text>
<text x="132" y="162.3">30</text>
<text x="132" y="172.5">26</text>
<text x="132" y="169.9">27</text>
</g>
<g font-size="1.8" fill="#725600">
<text x="247.8" y="63.1">/ROMCS</text>
<text x="247.8" y="65.6">/RAMCS</text>
<text x="247.8" y="70.7">/IO1</text>
<text x="247.8" y="68.2">/IO0</text>
<text x="143.7" y="74.5">PH2</text>
<text x="143.7" y="77.1">/PH2</text>
<text x="247.8" y="75.8">/IO3</text>
<text x="247.8" y="73.3">/IO2</text>
<text x="68.4" y="80.9">CLK</text>
<text x="102.8" y="112.6">/RST</text>
<text x="63.5" y="130.4">/NMI</text>
<text x="63.7" y="127.9">/IRQ</text>
<text x="64.1" y="149.5">/WR</text>
<text x="64.1" y="146.9">R/W</text>
<text x="64.3" y="144.4">/RD</text>
<text x="62" y="152">/SYNC</text>
</g>
<g font-size="1.8" fill="#0f0f0f">
<text x="149.5" y="105.4" transform="rotate(-90 149.5 105.4)">A12</text>
<text x="152.1" y="105.4" transform="rotate(-90 152.1 105.4)">A13</text>
<text x="154.6" y="105.4" transform="rotate(-90 154.6 105.4)">A14</text>
<text x="157.1" y="105.4" transform="rotate(-90 157.1 105.4)">A15</text>
<text x="141" y="114">A1</text>
<text x="141" y="111.4">A0</text>
<text x="180.3" y="114">A0</text>
<text x="141" y="119">A3</text>
<text x="141" y="116.5">A2</text>
<text x="180.3" y="119">A2</text>
<text x="180.3" y="116.5">A1</text>
<text x="141" y="121.6">A4</text>
<text x="141" y="124.1">A5</text>
<text x="152.4" y="125.4">D1</text>
<text x="152.4" y="122.8">D0</text>
<text x="180.3" y="121.6">A3</text>
<text x="180.3" y="124.1">A4</text>
<text x="141" y="129.2">A7</text>
<text x="141" y="126.7">A6</text>
<text x="141" y="131.7">A8</text>
<text x="152.4" y="127.9">D2</text>
<text x="152.4" y="130.5">D3</text>
<text x="180.3" y="126.7">A5</text>
<text x="180.3" y="129.2">A6</text>
<text x="180.3" y="131.7">A7</text>
<text x="139.8" y="136.8">A10</text>
<text x="141" y="134.3">A9</text>
<text x="152.4" y="135.5">D5</text>
<text x="152.4" y="133">D4</text>
<text x="180.3" y="136.8">A8</text>
<text x="139.8" y="139.4">A11</text>
<text x="139.8" y="141.9">A12</text>
<text x="152.4" y="138.1">D6</text>
<text x="152.4" y="140.6">D7</text>
<text x="180.3" y="139.4">A9</text>
<text x="180.3" y="141.9">A10</text>
<text x="139.8" y="149.5">A15</text>
<text x="139.8" y="144.4">A13</text>
<text x="139.8" y="147">A14</text>
<text x="180.3" y="149.5">A13</text>
<text x="180.3" y="147">A12</text>
<text x="180.3" y="144.4">A11</text>
<text x="144.6" y="154.6">D0</text>
<text x="180.3" y="152.1">A14</text>
<text x="144.6" y="157.1">D1</text>
<text x="144.6" y="159.7">D2</text>
<text x="144.6" y="167.3">D5</text>
<text x="144.6" y="162.2">D3</text>
<text x="144.6" y="164.8">D4</text>
<text x="144.6" y="172.4">D7</text>
<text x="144.6" y="169.8">D6</text>
</g>
<g font-size="1.8" fill="#000084">
<text x="166.6" y="112.6">D[7..0]</text>
<text x="195.8" y="108.8">A[15..0]</text>
</g>
<g font-size="1.8" fill="#0000c2">
<text x="84.3" y="165.7">Can</text>
<text x="85.2" y="167.7">W65C02</text>
<text x="89" y="165.7">use</text>
<text x="93.5" y="165.7">plain</text>
<text x="94" y="167.7">is</text>
<text x="96.8" y="167.7">here</text>
<text x="99.3" y="165.7">6502/65C02,</text>
<text x="102.1" y="167.7">to</text>
<text x="105.1" y="167.7">handle</text>
<text x="89.1" y="169.8">its</text>
<text x="92.6" y="169.8">additional</text>
<text x="103.3" y="169.8">pins</text>
</g>
</svg>
